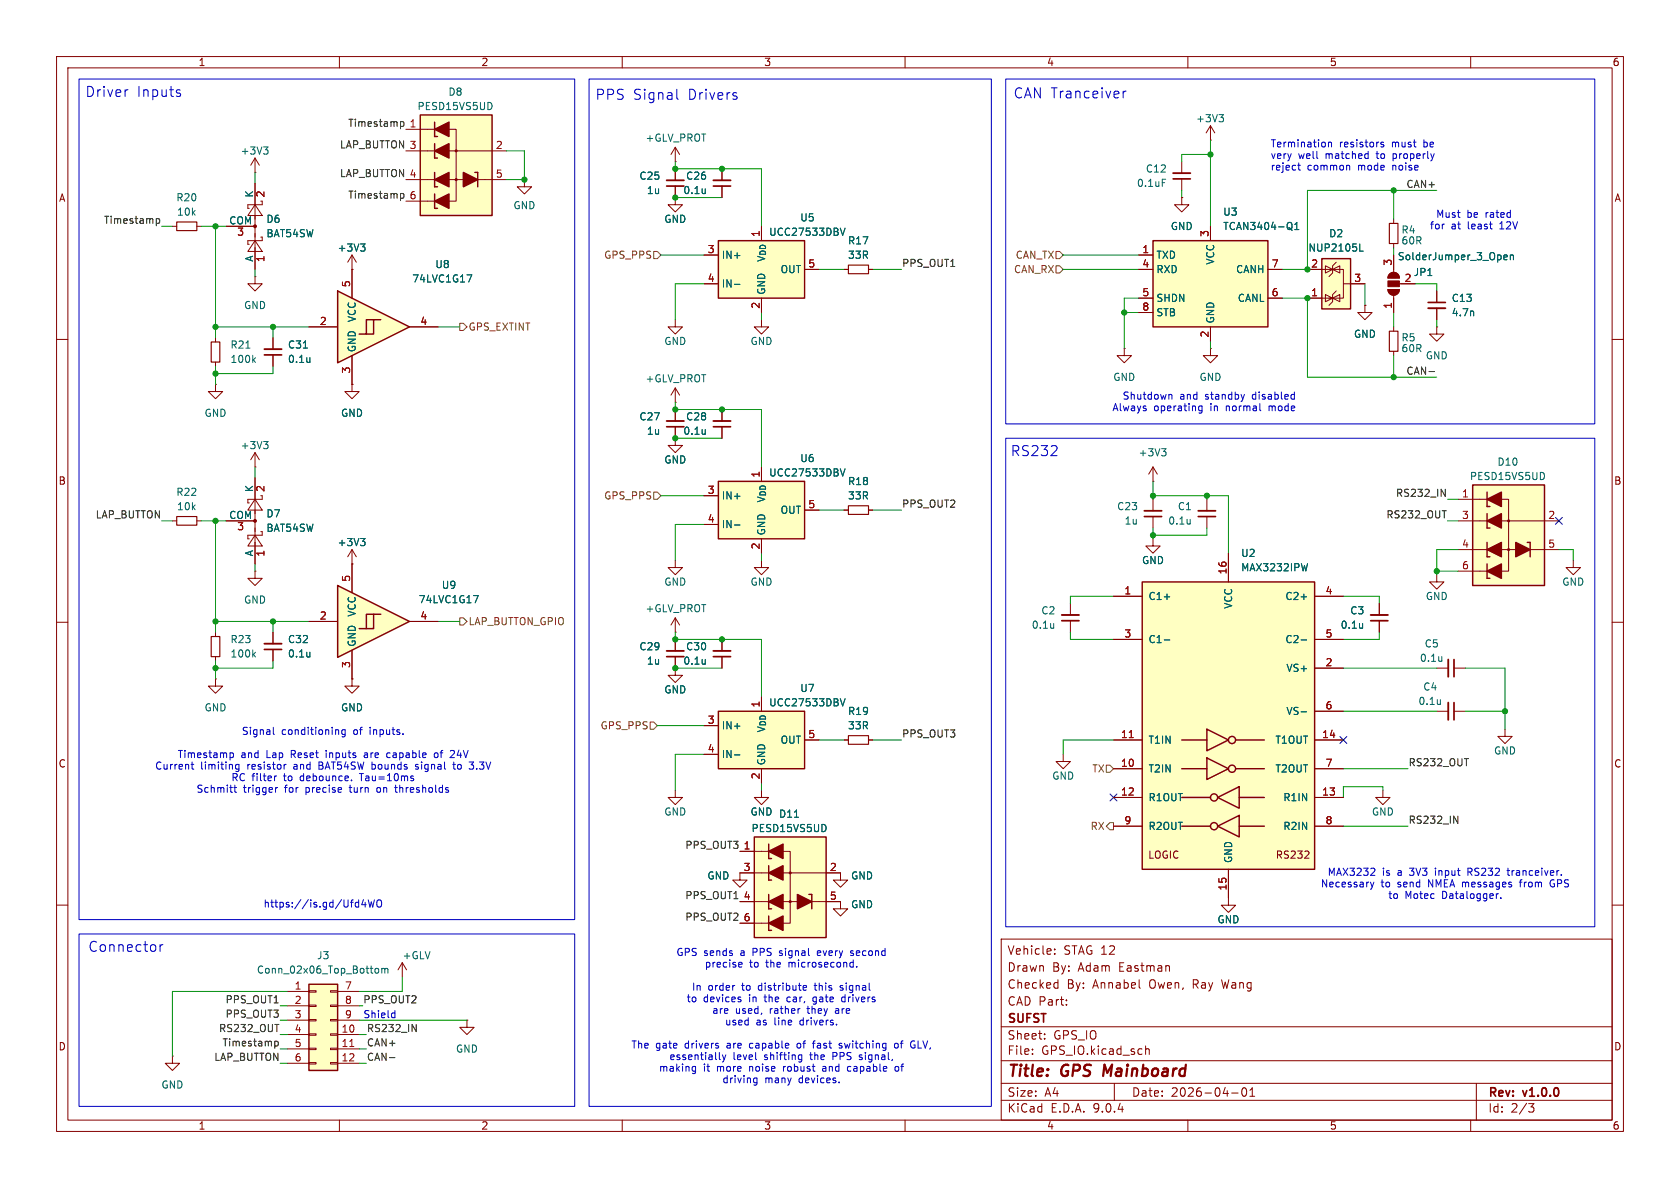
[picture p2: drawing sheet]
<svg xmlns="http://www.w3.org/2000/svg" width="297mm" height="210mm" viewBox="0 0 297 210" stroke-linecap="round" stroke-linejoin="round" font-family="sans-serif">
<g fill="none" stroke="#840000" stroke-width=".18">
<path d="M10 10h277v190h-277zM12 12h273v186h-273zM60 10v2M110 10v2M160 10v2M210 10v2M260 10v2M10 60h2M285 60h2M203.8 85.1h.1M203.8 82.6l-.7 1.2M203.8 82.6l.8 1.2"/>
<path d="M203.8 82.6v2.5M213.4 88.3v2M213.4 91.3v2M10 110h2M189.2 106.7v2M189.2 109.7v2.1M285 110h2M10 160h2M177 166h108v32h-108zM186.5 168.6v.1M186.5 167.8v.1M186.6 173.7l.4 .1"/>
<path d="M187 173.2v1.5M187 174.6l-.4 .1M188.5 177.6v.1M188.5 176.8v.1M201.5 174.6l.1 .1M285 160h2M60 198v2M110 198v2M160 198v2M177 194.5h108M177 191.5h108M177 187.5h108"/>
<path d="M177 181.5h108M182.5 186.3v.1M182.5 185.5v.1M184.7 183.6v.1M184.7 182.8v.1M197 191.5v3M202.5 184.9v1.5M202.5 185.5l.2-.1 .4 .1 .1 .9M210 198v2M217.7 193.2h1.2M219.7 192.4l.2-.1a.81 .81 0 0 1 .6 .6 .81 .81 0 0 1-.3 .8l-.2 .1a.81 .81 0 0 1-.3-1.4zM221 193.8h.8"/>
<path d="M221 192.7l.4-.4v1.5M260 198v2M261 191.5v6.5M270.2 195.1h1l-.5 .6 .4 .1 .1 .5-.3 .3h-.4"/>
</g>
<path d="M195.3 188.2l-.3 2" fill="none" stroke="#840000" stroke-width=".4"/>
<path d="M211.8 91.3h3.1M187.7 109.7h3.1" fill="none" stroke="#840000" stroke-width=".3"/>
<path d="M211.8 90.3h3.1M187.7 108.7h3.1" fill="none" stroke="#840000" stroke-width=".33"/>
<path d="M205.3 79.3h.8l-.4 .5M205.9 79.8l.2 .2v.3l-.2 .3M210.4 91.8v.8M210.4 92.5l-.1 .1M186.3 110.2v.9M186.3 110.9l-.1 .1" fill="none" stroke="#006464" stroke-width=".18"/>
<path d="M133.3 148h12.7v17.7h-12.7z" fill="#ffffc2"/>
<path d="M133.3 148h12.7v17.7h-12.7zM135.9 149.2v2.6h.5M135.9 153v2.6h.5M135.9 158.1v2.6h.5M143 158.1h.5v2.6M135.9 161.9v2.6h.5" fill="none" stroke="#840000" stroke-width=".25"/>
<path d="M203.8 95.3v1.2h1.3l-1.3 1.3-1.2-1.3h1.2M203.8 88.3v2M203.8 91.3v2M130.8 150.5h8.9v12.7h-8.9M130.8 154.3h17.8M130.8 159.4h17.8" fill="none" stroke="#840000" stroke-width=".18"/>
<g fill="#840000" stroke="#840000" stroke-width=".18">
<circle cx="139.7" cy="154.3" r=".18"/>
<circle cx="139.7" cy="159.4" r=".18"/>
</g>
<g fill="#840000" stroke="#840000" stroke-width=".25">
<path d="M135.9 150.5l2.5-1.3v2.6z"/>
<path d="M135.9 154.3l2.5-1.3v2.6z"/>
<path d="M141 158.1l2.5 1.3-2.5 1.3z"/>
<path d="M135.9 159.4l2.5-1.3v2.6z"/>
<path d="M135.9 163.2l2.5-1.3v2.6z"/>
</g>
<path d="M140.4 144.5h.8M145.9 145.9l.1 .4-.1 .5" fill="none" stroke="#006464" stroke-width=".18"/>
<path d="M202.3 91.3h3.1" fill="none" stroke="#840000" stroke-width=".3"/>
<path d="M202.3 90.3h3.1" fill="none" stroke="#840000" stroke-width=".33"/>
<path d="M127 42.5h15.2v10.2h-15.2z" fill="#ffffc2"/>
<path d="M127 42.5h15.2v10.2h-15.2z" fill="none" stroke="#840000" stroke-width=".25"/>
<path d="M119.4 28.6h.1M119.4 26l-.8 1.3M119.4 26l.7 1.3M119.4 26v2.6M124.5 45.1h2.5M124.5 50.2h2.5M134.6 52.7v2.5M142.2 47.6h2.6" fill="none" stroke="#840000" stroke-width=".18"/>
<path d="M129.8 50.3h1M148.6 40.3l.4 1.3 .4-1.3" fill="none" stroke="#006464" stroke-width=".18"/>
<path d="M233.7 45.7h5.1v8.9h-5.1z" fill="#ffffc2"/>
<path d="M233.7 45.7h5.1v8.9h-5.1z" fill="none" stroke="#840000" stroke-width=".25"/>
<g fill="none" stroke="#840000" stroke-width=".18">
<path d="M119.4 34.9v1.3h1.2l-1.2 1.3-1.3-1.3h1.3M208.9 34.9v1.3h1.3l-1.3 1.3-1.3-1.3h1.3M208.9 34.9h.1M208.9 28.6v2M208.9 31.6v2.1M214 24.8h.1M214 22.2l-.8 1.3M214 22.2l.8 1.3M214 22.2v2.6M231.1 52.7h4.5M231.1 47.6h4.5M234.3 47l1.3 .6-1.3 .7z"/>
<path d="M234.9 52.7h.7l-1.3-.6v1.2l1.3-.6M235.6 47.6h1.9v5.1h-1.9M235.6 52.7l1.3-.6v1.2zM235.6 47.6l1.3-.6v1.3zM236.2 51.4l-.6 .7v1.2l-.7 .7M236.2 46.4l-.6 .6v1.3l-.7 .6M237.5 50.2h3.8M241.3 54v1.2h1.3l-1.3 1.3-1.3-1.3h1.3M241.3 54h.1M245.4 51.2h2a1.02 1.02 0 0 1-1 1 1.02 1.02 0 0 1-1-1zM245.7 48.4a1.02 1.02 0 0 1 1.1-.2 1.02 1.02 0 0 1 .6 .9h-2zM246.4 45.1v3"/>
<path d="M246.4 52.2v3M246.4 57.8v.7M247.4 50.2h2.8M254 57.8v1.3h1.3l-1.3 1.2-1.3-1.2h1.3M254 57.8h.1M254 51.4v2.1M254 54.5v2M62.2 67.9v1.3h-1.2l1.2 1.3 1.3-1.3h-1.3M62.2 67.9h.1M246.4 62.1v.8M40 92.1h5.1M45.1 94.6l1.3 1.9h-2.6z"/>
<path d="M45.1 88.3l1.3 1.9h-2.6zM45.1 84.5v15.2M46.1 94h.3v.6h-2.6v.7h.3M46.4 87.6v.7h-2.6v.6h.3M62.2 99.7h.1M62.2 97.2l-.7 1.2M62.2 97.2l.8 1.2M62.2 97.2v2.5M244.5 139.7v1.3h1.2l-1.2 1.2-1.3-1.2h1.3"/>
</g>
<path d="M205.5 31.7h.6M215.5 20.3h.8l-.4 .4M216.1 20.7l.2 .3v.3l-.2 .2M240.4 44.4h.6M260.5 55v.8M265.9 45.5l.6-.1-.1-.3h-.4l-.1 .2v.6h.5M267 45.2l.2-.1h.3l.1 .8M267 45.1v.8M63.7 95.2h.8l-.4 .5M64.3 95.7l.2 .2v.3l-.2 .3" fill="none" stroke="#006464" stroke-width=".18"/>
<g fill="#840000" stroke="#840000" stroke-width=".18">
<path d="M245.4 51.2h2a1.02 1.02 0 0 1-1 1 1.02 1.02 0 0 1-1-1z"/>
<path d="M245.4 49.7h2v1h-2z"/>
<path d="M245.7 48.4a1.02 1.02 0 0 1 1.1-.2 1.02 1.02 0 0 1 .6 .9h-2z"/>
<circle cx="45.1" cy="92.1" r=".25"/>
</g>
<path d="M207.4 31.6h3M252.5 53.5h3" fill="none" stroke="#840000" stroke-width=".3"/>
<path d="M207.4 30.6h3M252.5 54.5h3" fill="none" stroke="#840000" stroke-width=".33"/>
<path d="M245.6 58.5h1.5v3.6h-1.5z" fill="none" stroke="#840000" stroke-width=".2"/>
<path d="M203.8 42.5h20.4v15.3h-20.4z" fill="#ffffc2"/>
<path d="M203.8 42.5h20.4v15.3h-20.4z" fill="none" stroke="#840000" stroke-width=".25"/>
<g fill="none" stroke="#840000" stroke-width=".18">
<path d="M119.4 29.8v2.1M119.4 32.9v2M246.4 38.7v.8M38.1 59.7v.8M45.1 48.9v1.3h-1.3l1.3 1.2 1.3-1.2h-1.3M45.1 48.9h.1M201.3 45.1h2.5M201.3 47.6h2.5M201.3 52.7h2.5M201.3 55.2h2.5M214 40v2.5M214 57.8v2.5"/>
<path d="M224.2 47.6h2.5M224.2 52.7h2.5M246.4 43.1v.7M38.1 67.9v1.3h-1.3l1.3 1.3 1.3-1.3h-1.3M38.1 67.9h.1M38.1 64v.8M45.1 82.6h.1M45.1 80l-.8 1.3M45.1 80l.7 1.3M45.1 80v2.6M45.1 101v1.2h-1.3l1.3 1.3 1.3-1.3h-1.3M45.1 101h.1"/>
<path d="M48.3 111.8v2M48.3 114.8v2M254 118.1h2M257 118.1h2.1M62.2 120v1.3h-1.2l1.2 1.3 1.3-1.3h-1.3M62.2 120h.1M119.4 139.7v1.3h1.2l-1.2 1.2-1.3-1.2h1.3M254 125.7h2M257 125.7h2.1M266.1 128.9v1.3h1.2l-1.2 1.2-1.3-1.2h1.3M130.8 154.3v1.3h1.3l-1.3 1.2-1.3-1.2h1.3M71.1 170.2l.8 1.3"/>
<path d="M71.1 170.2l-.7 1.3M71.1 170.2v2.5M82.5 180.3v1.3h-1.2l1.2 1.3 1.3-1.3h-1.3M82.5 180.3h.1"/>
</g>
<g fill="none" stroke="#006464" stroke-width=".18">
<path d="M228.1 39.3l.1 .1a.81 .81 0 0 1-.1 1.2M228.9 39.7l.4-.4v1.3M228 40.3l.5 .4M228.9 40.6h.7M43.5 61.5h.7M44.8 63.6l.4 .5M45.2 63.2l-.5 .5M46.6 78h.8l-.4 .5M47.1 78.5l.3 .3v.3l-.3 .2M54.8 115.3v.8M54.8 116l-.1 .1M254.9 116.1v.8"/>
<path d="M254.9 116.8l-.1 .1M254.6 123.7v.8M254.6 124.4v.1"/>
</g>
<path d="M245.6 39.5h1.5v3.6h-1.5zM37.3 60.5h1.6v3.5h-1.6z" fill="none" stroke="#840000" stroke-width=".2"/>
<path d="M117.9 32.9h3M46.7 114.8h3.1M257 116.6v3M257 124.2v3.1" fill="none" stroke="#840000" stroke-width=".3"/>
<path d="M117.9 31.9h3M46.7 113.8h3.1M256 116.6v3M256 124.2v3.1" fill="none" stroke="#840000" stroke-width=".33"/>
<path d="M54.6 174h5.1v15.2h-5.1z" fill="#ffffc2"/>
<path d="M54.6 174h5.1v15.2h-5.1z" fill="none" stroke="#840000" stroke-width=".25"/>
<g fill="none" stroke="#840000" stroke-width=".18">
<path d="M198.8 61.6v1.3h1.2l-1.2 1.2-1.3-1.2h1.3M198.8 61.6h.1M214 61.6v1.3h1.3l-1.3 1.2-1.3-1.2h1.3M214 61.6h.1M38.1 120v1.3h-1.3l1.3 1.3 1.3-1.3h-1.3M38.1 120h.1M149.2 130.8h.8M153.5 130.8h.8M50.8 175.3h3.8M50.8 177.8h3.8M54.6 175.1h1.3v.3h-1.3zM54.6 177.7h1.3v.2h-1.3z"/>
<path d="M58.4 175.1h1.3v.3h-1.3zM58.4 177.7h1.3v.2h-1.3zM59.7 175.3h3.8M59.7 177.8h3.8M50.8 180.3h3.8M50.8 182.9h3.8M50.8 185.4h3.8M50.8 188h3.8M54.6 180.2h1.3v.3h-1.3zM54.6 182.8h1.3v.2h-1.3zM54.6 185.3h1.3v.2h-1.3zM54.6 187.8h1.3v.3h-1.3z"/>
<path d="M58.4 180.2h1.3v.3h-1.3zM58.4 182.8h1.3v.2h-1.3zM58.4 185.3h1.3v.2h-1.3zM58.4 187.8h1.3v.3h-1.3zM59.7 180.3h3.8M59.7 182.9h3.8M59.7 185.4h3.8M59.7 188h3.8"/>
</g>
<path d="M61.8 185h.8" fill="none" stroke="#a90000" stroke-width=".18"/>
<path d="M66.4 171.2h.3l.2 .2-.1 .6h-.4M67.5 171.3l.4-.1 .1 .2M67.5 171.2v.8M68 171.4l.2-.2h.3l.1 .8M68 171.4v.6" fill="none" stroke="#006464" stroke-width=".18"/>
<path d="M150 130h3.5v1.6h-3.5z" fill="none" stroke="#840000" stroke-width=".2"/>
<path d="M201.9 102.9h30.5v50.8h-30.5z" fill="#ffffc2"/>
<g fill="none" stroke="#840000" stroke-width=".25">
<path d="M201.9 102.9h30.5v50.8h-30.5zM208.9 130.8h4.5M208.9 135.9h4.5M213.4 128.9l3.8 1.9-3.8 1.9zM213.4 134l3.8 1.9-3.8 1.9zM218.4 130.8h5.1M218.4 135.9h5.1M208.9 141h5.1M208.9 146.1h5.1M215.3 141l3.8-1.9v3.8zM215.3 146.1l3.8-2v3.9zM219.1 141h4.4"/>
<path d="M219.1 146.1h4.4"/>
<circle cx="217.8" cy="135.9" r=".63"/>
<circle cx="217.8" cy="130.8" r=".63"/>
<circle cx="214.6" cy="141" r=".63"/>
<circle cx="214.6" cy="146" r=".63"/>
</g>
<g fill="none" stroke="#840000" stroke-width=".18">
<path d="M217.2 97.8v5.1M196.8 105.4h5.1M196.8 113h5.1M232.4 105.4h5.1M232.4 113h5.1M232.4 118.1h5.1M196.8 130.8h5.1M196.8 135.9h5.1M232.4 130.8h5.1M232.4 135.9h5.1M232.4 125.7h5.1M196.8 141h5.1"/>
<path d="M196.8 146.1h5.1M217.2 153.7v6.3h1.2l-1.2 1.3-1.3-1.3h1.3M230.6 151.7h.8M231.4 150.6v.4M232.4 141h5.1M232.4 146.1h5.1"/>
</g>
<path d="M231.2 99.6l-.3 1.3M205.8 105.5h1M205.8 113.1h1M230 105.5h1M230 113.1h1M230 125.8h1" fill="none" stroke="#006464" stroke-width=".18"/>
<path d="M199.6 130.4h.8" fill="none" stroke="#a90000" stroke-width=".18"/>
<path d="M127 125.7h15.2v10.2h-15.2z" fill="#ffffc2"/>
<path d="M127 125.7h15.2v10.2h-15.2z" fill="none" stroke="#840000" stroke-width=".25"/>
<path d="M278.1 99.1v1.2h1.3l-1.3 1.3-1.2-1.3h1.2M124.5 128.3h2.5M124.5 133.4h2.5M134.6 135.9v2.5M142.2 130.8h2.6M188 133.4v1.2h1.2l-1.2 1.3-1.3-1.3h1.3" fill="none" stroke="#840000" stroke-width=".18"/>
<path d="M129.8 133.4h1M148.6 123.5l.4 1.3 .4-1.3" fill="none" stroke="#006464" stroke-width=".18"/>
<path d="M260.3 85.7h12.7v17.8h-12.7z" fill="#ffffc2"/>
<path d="M260.3 85.7h12.7v17.8h-12.7zM262.9 87v2.5h.5M262.9 90.8v2.5h.5M262.9 95.9v2.5h.5M262.9 99.7v2.5h.5M270 95.9h.5v2.5" fill="none" stroke="#840000" stroke-width=".25"/>
<path d="M257.8 88.3h8.9v12.7h-8.9M257.8 92.1h17.8M257.8 97.2h17.8M243.8 106.7v2M243.8 109.7v2.1" fill="none" stroke="#840000" stroke-width=".18"/>
<g fill="#840000" stroke="#840000" stroke-width=".18">
<circle cx="266.7" cy="92.1" r=".18"/>
<circle cx="266.7" cy="97.2" r=".18"/>
</g>
<g fill="#840000" stroke="#840000" stroke-width=".25">
<path d="M262.9 88.3l2.5-1.3v2.5z"/>
<path d="M262.9 92.1l2.5-1.3v2.5z"/>
<path d="M268 95.9l2.5 1.3-2.5 1.2z"/>
<path d="M262.9 97.2l2.5-1.3v2.5z"/>
<path d="M262.9 101l2.5-1.3v2.5z"/>
</g>
<path d="M272.9 83.7l.1 .4-.1 .5M240.9 110.2v.9M240.9 110.9l-.1 .1" fill="none" stroke="#006464" stroke-width=".18"/>
<path d="M242.3 109.7h3.1" fill="none" stroke="#840000" stroke-width=".3"/>
<path d="M242.3 108.7h3.1" fill="none" stroke="#840000" stroke-width=".33"/>
<g fill="#ffffc2">
<path d="M59.7 103.5l12.7 6.4-12.7 6.3z"/>
<path d="M64.8 108.6v2.5h-1.3l2.5-2.5z"/>
<path d="M66 108.6h1.3l-2.5 2.5h1.2z"/>
</g>
<path d="M59.7 103.5l12.7 6.4-12.7 6.3zM66 108.6h-1.2v2.5h-1.3M67.3 108.6h-1.3v2.5h-1.2" fill="none" stroke="#840000" stroke-width=".25"/>
<g fill="none" stroke="#840000" stroke-width=".18">
<path d="M92.7 31.8v1.2h-1.3l1.3 1.3 1.3-1.3h-1.3M92.7 31.8h.1M30.5 92.1h.7M34.8 92.1h.8M62.2 99.7v5.1M38.1 111.8v.7M38.1 116.1v.7M54.6 109.9h5.1M62.2 114.9v5.1M72.4 109.9h5.1M119.4 116.1v3.3h1.2l-1.2 1.3-1.3-1.3h1.3M119.4 113v2.1"/>
<path d="M254 101.6v1.3h1.3l-1.3 1.2-1.3-1.2h1.3M134.6 139.7v1.3h1.3l-1.3 1.2-1.3-1.2h1.3M148.6 154.3v1.3h-1.3l1.3 1.2 1.3-1.2h-1.3M148.6 159.4v1.3h-1.3l1.3 1.2 1.3-1.2h-1.3M30.5 186.7v1.3h-1.3l1.3 1.2 1.2-1.2h-1.2M30.5 186.7h.1"/>
</g>
<path d="M44.8 115.7l.4 .4M45.2 115.3l-.5 .5M83.7 105.3h.8l-.5 1.3" fill="none" stroke="#006464" stroke-width=".18"/>
<path d="M31.2 91.3h3.6v1.5h-3.6zM37.3 112.5h1.6v3.6h-1.6z" fill="none" stroke="#840000" stroke-width=".2"/>
<path d="M117.9 116.1h3" fill="none" stroke="#840000" stroke-width=".3"/>
<path d="M117.9 115.1h3" fill="none" stroke="#840000" stroke-width=".33"/>
<g fill="#ffffc2">
<path d="M59.7 51.4l12.7 6.4-12.7 6.3z"/>
<path d="M64.8 56.5h1.2l-2.5 2.6h1.3z"/>
<path d="M66 56.5v2.6h-1.2l2.5-2.6z"/>
</g>
<path d="M59.7 51.4l12.7 6.4-12.7 6.3zM66 56.5h-1.2v2.6h-1.3M67.3 56.5h-1.3v2.6h-1.2" fill="none" stroke="#840000" stroke-width=".25"/>
<path d="M54.6 57.8h5.1M62.2 47.6v5.1M72.4 57.8h5.1M119.4 56.5v1.3h1.2l-1.2 1.3-1.3-1.3h1.3M134.6 56.5v1.3h1.3l-1.3 1.3-1.3-1.3h1.3M62.2 62.9v5M119.4 71.1h.1M119.4 68.6l-.8 1.3M119.4 68.6l.7 1.3M119.4 68.6v2.5" fill="none" stroke="#840000" stroke-width=".18"/>
<path d="M82.6 48.6h.8l-.5 1.3" fill="none" stroke="#006464" stroke-width=".18"/>
<path d="M127 85.1h15.2v10.2h-15.2z" fill="#ffffc2"/>
<path d="M127 85.1h15.2v10.2h-15.2z" fill="none" stroke="#840000" stroke-width=".25"/>
<g fill="none" stroke="#840000" stroke-width=".18">
<path d="M45.1 30.5h.1M45.1 36.2l1.3 1.9h-2.6zM45.1 27.9l-.8 1.3M45.1 27.9l.7 1.3M45.1 27.9v2.6M45.1 32.4v15.2M46.4 35.6v.6h-2.6v.6h.3M30.5 40h.7M34.8 40h.8M40 40h5.1M45.1 42.5l1.3 2h-2.6zM46.1 41.9h.3v.6h-2.6v.7h.3"/>
<path d="M119.4 75.4v3.3h1.2l-1.2 1.3-1.3-1.3h1.3M119.4 72.4v2M127.6 72.4v2M127.6 75.4v2.1M119.4 99.1v1.2h1.2l-1.2 1.3-1.3-1.3h1.3M124.5 87.6h2.5M124.5 92.7h2.5M134.6 99.1v1.2h1.3l-1.3 1.3-1.3-1.3h1.3M134.6 95.3v2.5M142.2 90.2h2.6M149.2 90.2h.8M153.5 90.2h.8"/>
<path d="M119.4 111.8h.1M119.4 109.2l-.8 1.3M119.4 109.2l.7 1.3M119.4 109.2v2.6M127.6 113v2.1M127.6 116.1v2"/>
</g>
<path d="M46.6 26h.8l-.4 .5M47.1 26.5l.3 .2v.3l-.3 .2M124.7 75.9v.9M124.7 76.7h-.1M129.8 92.8h1M148.6 82.9l.4 1.2 .4-1.2M124.7 116.6v.8M124.7 117.3l-.1 .1" fill="none" stroke="#006464" stroke-width=".18"/>
<path d="M31.2 39.2h3.6v1.6h-3.6zM150 89.4h3.5v1.5h-3.5z" fill="none" stroke="#840000" stroke-width=".2"/>
<path d="M117.9 75.4h3M126.1 75.4h3.1M126.1 116.1h3.1" fill="none" stroke="#840000" stroke-width=".3"/>
<path d="M117.9 74.4h3M126.1 74.4h3.1M126.1 115.1h3.1" fill="none" stroke="#840000" stroke-width=".33"/>
<circle cx="45.1" cy="40" r=".25" fill="#840000" stroke="#840000" stroke-width=".18"/>
<path d="M74.3 20.3h12.7v17.8h-12.7z" fill="#ffffc2"/>
<path d="M74.3 20.3h12.7v17.8h-12.7zM76.8 21.6v2.5h.5M76.8 25.4v2.5h.5M76.8 30.5v2.5h.5M76.8 34.3v2.5h.5M83.9 30.5h.6v2.5" fill="none" stroke="#840000" stroke-width=".25"/>
<g fill="none" stroke="#840000" stroke-width=".18">
<path d="M45.1 32.4v3.8M71.8 22.9h8.8v12.7h-8.8M71.8 26.7h17.7M71.8 31.8h17.7M119.4 29.8v2.1M119.4 32.9v2M127.6 29.8v2.1M127.6 32.9v2M208.9 34.9h.1M40 40h5.1M45.1 43.8v3.8M48.3 59.7v2"/>
<path d="M54.6 57.8h5.1M62.2 47.6h.1M62.2 45.1l-.7 1.3M62.2 45.1l.8 1.3M62.2 45.1v7.6M72.4 57.8h5.1M124.5 50.2h2.5M124.5 45.1h2.5M134.6 52.7v2.5M142.2 47.6h2.6M149.2 47.6h.8M153.5 47.6h.8"/>
<path d="M201.3 47.6h2.5M201.3 52.7h2.5M201.3 45.1h2.5M201.3 55.2h2.5M214 40v2.5M214 57.8v2.5M224.2 47.6h2.5M224.2 52.7h2.5M231.1 47.6h2.6M231.1 52.7h2.6M238.8 50.2h2.5M241.3 54h.1"/>
<path d="M246.4 45.1v2.5M246.4 52.7v2.5M247.6 50.2h2.6M254 51.4v2.1M254 54.5v2M48.3 62.7v2.1M62.2 67.9h.1M62.2 62.9v5M119.4 72.4v2M119.4 75.4v2.1M127.6 72.4v2M127.6 75.4v2.1"/>
<path d="M40 92.1h5.1M45.1 84.5v3.8M45.1 95.9v3.8M62.2 99.7h.1M62.2 99.7v5.1M124.5 87.6h2.5M124.5 92.7h2.5M134.6 95.3v2.5M142.2 90.2h2.6M149.2 90.2h.8M153.5 90.2h.8M217.2 97.8v5.1"/>
<path d="M48.3 111.8v2M48.3 114.8v2M54.6 109.9h5.1M62.2 114.9v5.1M72.4 109.9h5.1M119.4 113v2.1M119.4 116.1v2M127.6 113v2.1M127.6 116.1v2M196.8 105.4h5.1M196.8 113h5.1M232.4 105.4h5.1"/>
<path d="M232.4 113h5.1M232.4 118.1h5.1M243.8 106.7v2M243.8 109.7v2.1M62.2 120h.1M124.5 128.3h2.5M124.5 133.4h2.5M134.6 135.9v2.5M142.2 130.8h2.6M149.2 130.8h.8M153.5 130.8h.8M196.8 130.8h5.1"/>
<path d="M196.8 135.9h5.1M232.4 130.8h5.1M232.4 135.9h5.1M232.4 125.7h5.1M130.8 150.5h2.5M130.8 154.3h2.5M130.8 159.4h2.5M146 154.3h2.6M146 159.4h2.6M196.8 141h5.1M196.8 146.1h5.1M217.2 153.7v5.1"/>
<path d="M232.4 141h5.1M232.4 146.1h5.1M130.8 163.2h2.5"/>
</g>
<g fill="#840000" stroke="#840000" stroke-width=".18">
<circle cx="80.6" cy="26.7" r=".18"/>
<circle cx="80.6" cy="31.7" r=".18"/>
</g>
<g fill="#840000" stroke="#840000" stroke-width=".25">
<path d="M76.8 22.9l2.6-1.3v2.5z"/>
<path d="M76.8 26.7l2.6-1.3v2.5z"/>
<path d="M81.9 30.5l2.6 1.3-2.6 1.2z"/>
<path d="M76.8 31.8l2.6-1.3v2.5z"/>
<path d="M76.8 35.6l2.6-1.3v2.5z"/>
</g>
<g fill="none" stroke="#006464" stroke-width=".18">
<path d="M86.9 18.3l.1 .3-.1 .6M124.7 33.4v.8M124.7 34.1l-.1 .1M228.1 39.3l.1 .1a.81 .81 0 0 1-.1 1.2M228.9 39.7l.4-.4v1.3M63.7 43.1h.8l-.4 .5M64.3 43.6l.2 .3v.3l-.2 .2M82.6 48.6h.8l-.5 1.3M129.8 50.3h1M148.6 40.3l.4 1.3 .4-1.3M228 40.3l.5 .4M228.9 40.6h.7"/>
<path d="M240.4 44.4h.6M260.5 55v.8M265.9 45.5l.6-.1-.1-.3h-.4l-.1 .2v.6h.5M267 45.2l.2-.1h.3l.1 .8M267 45.1v.8M53.6 61.5h.8M54.8 63.2v.9M54.8 64h-.1M124.7 75.9v.9M124.7 76.7h-.1M63.7 95.2h.8l-.4 .5M64.3 95.7l.2 .2v.3l-.2 .3"/>
<path d="M129.8 92.8h1M148.6 82.9l.4 1.2 .4-1.2M231.2 99.6l-.3 1.3M54.8 115.3v.8M54.8 116l-.1 .1M83.7 105.3h.8l-.5 1.3M124.7 116.6v.8M124.7 117.3l-.1 .1M205.8 105.5h1M205.8 113.1h1M230 105.5h1M230 113.1h1"/>
<path d="M240.9 110.2v.9M240.9 110.9l-.1 .1M129.8 133.4h1M148.6 123.5l.4 1.3 .4-1.3M230 125.8h1M140.4 144.5h.8M145.9 145.9l.1 .4-.1 .5"/>
</g>
<path d="M126.1 32.9h3.1M46.7 62.7h3.1" fill="none" stroke="#840000" stroke-width=".3"/>
<path d="M126.1 31.9h3.1M46.7 61.7h3.1" fill="none" stroke="#840000" stroke-width=".33"/>
<path d="M150 46.9h3.5v1.5h-3.5z" fill="none" stroke="#840000" stroke-width=".2"/>
<path d="M81.3 57.2h.6l.6 .6-.6 .6h-.6zM115.6 44.5h.6l.6 .6-.6 .6h-.6zM186.7 44.5h.6l.7 .6-.7 .6h-.6zM186.7 47h.6l.7 .6-.7 .7h-.6zM115.6 87h.6l.6 .6-.6 .7h-.6zM81.3 109.2h.6l.6 .7-.6 .6h-.6zM114.9 127.6h.7l.6 .7-.6 .6h-.7zM195.6 135.3h.6l.6 .6-.6 .6h-.6zM196.2 145.4h.6v1.3h-.6l-.6-.6z" fill="none" stroke="#725600" stroke-width=".18"/>
<g fill="none" stroke="#0f0f0f" stroke-width=".18">
<path d="M27.6 38.6v1.3M27.6 38.7l.4-.1 .2 .3-.1 .5h-.5M70.8 21.5v1.3M70.8 34.2v1.3M70.8 21.6l.4-.1 .2 .2-.1 .6h-.5M70.8 34.3l.4-.1 .2 .2-.1 .6h-.5M252.6 65.7h1M254.8 86.5l.7 1.3v-1.3M257 144.3l.7 1.2v-1.2M48.6 184.1v1.2M48.6 184.1h.3l.3 .2-.1 .5h-.5M68.9 187h.9"/>
<path d="M72.9 181.1l.7 1.3v-1.3"/>
</g>
<g fill="none" stroke="#009600" stroke-width=".18">
<path d="M45.1 30.5v1.9M89.5 26.7h3.2v5.1h-3.2M119.4 28.6v1.2h15.2v10.2M119.4 34.9h8.2M208.9 33.7v1.2M214 24.8v15.2M214 27.3h-5.1v1.3M246.4 33.7v5M254 33.7h-22.9v13.9h-4.4M28.6 40h1.9M35.6 40h4.4M38.1 40v19.7"/>
<path d="M38.1 57.8h16.5M45.1 47.6v1.3M48.3 57.8v1.9M77.5 57.8h3.8M116.8 45.1h7.7M124.5 50.2h-5.1v6.3M134.6 55.2v1.3M144.8 47.6h4.4M154.3 47.6h5.1M188 47.6h13.3M188 45.1h13.3M198.8 55.2h2.5"/>
<path d="M201.3 52.7h-2.5v8.9M226.7 52.7h4.4v14h22.9M241.3 50.2v3.8M246.4 43.8v1.3M246.4 55.2v2.6M250.2 50.2h3.8v1.2M254 56.5v1.3M38.1 64.8v3.1M48.3 64.8v1.2h-10.2M119.4 71.1v1.3h15.2v10.2M119.4 77.5h8.2M214 60.3v1.3"/>
<path d="M246.4 62.9v3.8M28.6 92.1h1.9M35.6 92.1h4.4M38.1 92.1v19.7M45.1 82.6v1.9M45.1 99.7v1.3M116.8 87.6h7.7M124.5 92.7h-5.1v6.4M134.6 97.8v1.3M144.8 90.2h4.4M154.3 90.2h5.1M203.8 87.6h13.4v10.2"/>
<path d="M203.8 85.1v3.2M203.8 93.3v2M213.4 87.6v.7M213.4 93.3v1.3h-9.6M255.9 92.1h1.9M255.9 88.3h1.9M257.8 97.2h-3.8v4.4M275.6 97.2h2.5v1.9M38.1 116.8v3.2M38.1 109.9h16.5M48.3 116.8v1.3h-10.2M48.3 109.9v1.9"/>
<path d="M77.5 109.9h3.8M119.4 118.1h8.2M119.4 111.8v1.2h15.2v10.2M189.2 111.8v1.2h7.6M196.8 105.4h-7.6v1.3M237.5 118.1h16.5M237.5 105.4h6.3v1.3M243.8 111.8v1.2h-6.3M254 101h3.8M259.1 118.1h7v10.8M116.2 128.3h8.3M124.5 133.4h-5.1v6.3"/>
<path d="M134.6 138.4v1.3M144.8 130.8h4.4M154.3 130.8h5.1M196.8 130.8h-8.8v2.6M237.5 135.9h11.4M237.5 125.7h16.5M244.5 139.7v-.6h-7v1.9M259.1 125.7h7M237.5 146.1h11.4M49.5 177.8h1.3M50.8 175.3h-20.3v11.4M63.5 177.8h.6"/>
<path d="M71.1 172.7v2.6h-7.6M49.5 185.4h1.3M49.5 188h1.3M49.5 182.9h1.3M49.5 180.3h1.3M63.5 185.4h1.3M63.5 188h1.3M63.5 182.9h1.3M63.5 180.3h19"/>
</g>
<path d="M275 91.5l1.2 1.2M276.2 91.5l-1.2 1.2M236.9 130.2l1.2 1.2M238.1 130.2l-1.2 1.2M196.2 140.4l1.3 1.2M197.5 140.4l-1.3 1.2" fill="none" stroke="#000084" stroke-width=".18"/>
<g fill="none" stroke="#0000c2" stroke-width=".18">
<path d="M14 14h87.6v148.6h-87.6zM22.6 15.9h-.3M31.4 15.9h.5M31.4 16.5h.5v.3l-.2 .3h-.4M104.1 14h71.2v181.6h-71.2zM119.6 15.8v1.5l.3 .3M130.1 17l.2 .2-.2 .4M130.1 16.4l.1 .1M177.8 14h104.1v60.9h-104.1zM198.6 16.1v1.2M199.1 16.1l-.4 .1-.1 .3M229.4 29.2h.5"/>
<path d="M229.6 28.8v1.1l.3 .2M234.9 25.1v.9M234.9 25.3l.1-.2 .3 .1 .1 .8M238.2 29.2l.4 .2v.7M241.5 27.2h.4M241.9 26.8v1.2M241.9 28h-.4M244.6 25.2l-.3-.1-.2 .2 .1 .2 .4 .1v.3h-.5M177.8 77.5h104.1v86.3h-104.1zM206.7 69.8h.4l.1 .8M212.5 71.8v1l-.2 .2h-.3M212.5 71.8h-.4l-.2 .2 .1 .6h.5"/>
<path d="M220 69.7l-.3 .9M228.7 69.7l.1 .1M228.8 69.3v1.3M228.8 70.5l-.1 .1M34 134.7v1.1l.3 .2M40.7 133.1v1.3M40.7 133.1h.3l.3 .2-.1 .6h-.5M41.3 139.2h.5M41.5 138.8v1.1l.3 .2M41.7 136.3l.1 .1M42.2 135.2l-.3-.1-.3 .3 .2 .5h.4M42.2 135.1v1.1l-.2 .2"/>
<path d="M48.3 128.6v1.1l.2 .1M48.5 137.2v.8M48.7 139.2v.9M48.9 137.2l-.4 .2M49.1 139.2l-.4 .3M50.3 135.2l-.1 .2M59.7 129l.2 .2v.6M61 129v1l-.2 .3-.3-.1M61 129.1l-.3-.1-.3 .2 .1 .6h.5M62.1 137.9v.1M64.6 133.1h-.2M64.6 133.4l-.2 .2 .2 .3"/>
<path d="M65.8 134.7v1.3M65.8 135.9l.1 .1M65.9 135.1l-.1 .1M66.7 139.3l-.1 .2 .1 .5M68.9 133.1h-.4l-.1 .2v.5l.5 .1M69.8 139.2h.4M69.9 138.8v1.1l.3 .2M73 137.2h.1M73 137.6l.1 .2-.1 .2M73.4 135.9l.4 .1M73.5 135.2v.3h.3M77.3 133.1h-.3l-.2 .2v.5l.2 .1h.3"/>
<path d="M79.8 132.7h.3l.2 .2M80 135.1h.5M80.2 134.7v1.1l.3 .2M80.3 133l-.7 .9h.7M83.7 135.7l-.2 .3h-.4M83.7 134.7l-.4 .5h.3l.1 .2M63.3 159.5l.1 .1M63.4 159.1v1.2M64.3 159l-.3 .9h.7M64.6 159.5v.8M65.1 159.1l.3 1.2 .2-.9 .3 .9 .3-1.2M66.8 159.1h.1a.43 .43 0 0 1 .6 .4v.4a.42 .42 0 0 1-.5 .5 .42 .42 0 0 1-.4-.5v-.4z"/>
<path d="M242.3 155.9l.3 .9M242.6 156.8l-.3 .4M242.8 153.5l.3 .2-.1 .3-.7 .7h.8M242.9 155.9l-.3 .9M259.5 154.1h.5M260 153.5h-.5v1.2M264.7 158l-.1 .1M265.3 158.7v.1M266.4 153.9h.5M266.6 153.5v1.1l.3 .1M268.6 155.9h.5M268.8 155.6v1.2"/>
<path d="M274.3 155.6a.72 .72 0 0 0 .2 1.2M14 165.1h87.6v30.5h-87.6zM28.3 167v1.2M28.8 167l-.3 .1-.2 .2M63.4 160.3h-.1M69.5 179.1h.3M69.8 178.6v1.3M69.8 179.8l-.3 .1M130.6 170.9h.5M130.6 170.2l.4-.1 .2 .3-.6 .1M130.8 176.7l.2 .2-.2 .2M130.8 176.2l.1 .1"/>
<path d="M141.3 178.3h.1M142 175h.5M142 174.3l.4-.1 .2 .3-.6 .1M143.8 177.5h.1M144 176.2l-.3 .3v.4l.3 .2M144.7 168.1l-.2 .2v.4l.2 .2M145.1 168.4l-.6 .1M148.5 175l.1 .1M148.7 174.2l-.2 .2 .2 .2M148.9 176.3l-.1 .6 .1 .1 .4 .1M150.4 168.9h.3M150.5 170.1l.3 .1"/>
<path d="M150.7 168.1l-.3 .2v.1l.3 .1M150.8 170.9l-.3 .1M150.8 169.7v1.3M151.5 170.8v.2M123 188.5v1l-.2 .2-.3 .1M123 189.3l-.4 .1M127 184.9v.3M127.2 186v1.1l.2 .2M127.7 186.5l.3 .8M128 187.3l-.3 .4M128.3 186.5l-.3 .8M133.3 191.3h.5"/>
<path d="M133.3 190.6h.5M133.6 187.3h.2M133.8 190.6v1l-.2 .2h-.3M141 184.5l-.1 .2 .1 .5M141.3 187.3h.4M141.3 186.5h.4M141.7 186.5v1l-.1 .2h-.3M143.6 184.4h.5M144.1 184l-.3 .2v1.1M145.6 188.5l-.1 .1M145.6 188.9l-.2 .2 .2 .3M147.9 181.1v.1"/>
<path d="M148.3 191.3v.1M148.8 184.5l-.3-.1-.2 .3 .6 .3M148.9 185.1l-.2 .2-.4-.1M150.3 188.5l-.4 .1-.1 .2 .1 .4 .4 .2M151.9 187.3h.1M152 186.5l-.1 .2 .2 .2M158.3 184.5l.3-.1 .2 .3v.3l-.2 .3-.3-.1-.2-.2zM158.8 188.6l-.3-.1-.3 .3 .1 .4 .2 .2 .3-.1M161.4 184l.3 .1M161.5 184.7h.3v.5l-.4 .1"/>
</g>
<path d="M199.6 130.4h.8" fill="none" stroke="#a90000" stroke-width=".18"/>
<g fill="#009600" stroke="#009600" stroke-width=".18">
<circle cx="246.4" cy="33.7" r=".46"/>
<circle cx="231.1" cy="52.7" r=".46"/>
<circle cx="231.1" cy="47.6" r=".46"/>
<circle cx="246.4" cy="66.7" r=".46"/>
<circle cx="203.8" cy="87.6" r=".46"/>
<circle cx="203.8" cy="94.6" r=".46"/>
<circle cx="213.4" cy="87.6" r=".46"/>
<circle cx="254" cy="101" r=".46"/>
<circle cx="198.8" cy="55.2" r=".46"/>
<circle cx="214" cy="27.3" r=".46"/>
<circle cx="266.1" cy="125.7" r=".46"/>
<circle cx="38.1" cy="118.1" r=".46"/>
<circle cx="38.1" cy="109.9" r=".46"/>
<circle cx="48.3" cy="109.9" r=".46"/>
<circle cx="119.4" cy="72.4" r=".46"/>
<circle cx="119.4" cy="77.5" r=".46"/>
<circle cx="127.6" cy="72.4" r=".46"/>
<circle cx="38.1" cy="40" r=".46"/>
<circle cx="92.7" cy="31.8" r=".46"/>
<circle cx="119.4" cy="29.8" r=".46"/>
<circle cx="127.6" cy="29.8" r=".46"/>
<circle cx="119.4" cy="34.9" r=".46"/>
<circle cx="38.1" cy="66" r=".46"/>
<circle cx="38.1" cy="92.1" r=".46"/>
<circle cx="38.1" cy="57.8" r=".46"/>
<circle cx="48.3" cy="57.8" r=".46"/>
<circle cx="119.4" cy="113" r=".46"/>
<circle cx="119.4" cy="118.1" r=".46"/>
<circle cx="127.6" cy="113" r=".46"/>
</g>
<g font-size="2.8" fill="#840000">
<text x="178" y="190.9">Title:</text>
<text x="187.7" y="190.9">GPS</text>
<text x="195.9" y="190.9">Mainboard</text>
</g>
<g font-size="2.5" fill="#0000c2">
<text x="15" y="17.3">Driver</text>
<text x="24.1" y="17.3">Inputs</text>
<text x="105.2" y="17.8">PPS</text>
<text x="111.9" y="17.8">Signal</text>
<text x="121.6" y="17.8">Drivers</text>
<text x="179.1" y="17.5">CAN Tranceiver</text>
<text x="178.6" y="80.8">RS232</text>
<text x="15.5" y="168.4">Connector</text>
</g>
<g font-size="2.1" fill="#840000">
<text x="178" y="172">Drawn</text>
<text x="178" y="169">Vehicle:</text>
<text x="186" y="172">By:</text>
<text x="188" y="169">STAG 12</text>
<text x="190.7" y="172">Adam</text>
<text x="198" y="172">Eastman</text>
<text x="178" y="178">CAD Part:</text>
<text x="178" y="175">Checked</text>
<text x="188.6" y="175">By:</text>
<text x="193.2" y="175">Annabel</text>
<text x="203.3" y="175">Owen,</text>
<text x="211.1" y="175">Ray</text>
<text x="216.4" y="175">Wang</text>
<text x="178" y="184">Sheet:</text>
<text x="178" y="181.2">SUFST</text>
<text x="186.2" y="184">GPS_IO</text>
<text x="178" y="186.7">File:</text>
<text x="184.1" y="186.7">GPS_IO.kicad_sch</text>
<text x="178" y="196.9">KiCad</text>
<text x="178" y="194.1">Size:</text>
<text x="184.7" y="194.1">A4</text>
<text x="185.7" y="196.9">E.D.A.</text>
<text x="193.3" y="196.9">9.0.4</text>
<text x="200" y="194.1">Date:</text>
<text x="207" y="194.1">2026-04-01</text>
<text x="263" y="194.3">Rev:</text>
<text x="263" y="196.9">Id:</text>
<text x="267.1" y="196.9">2/3</text>
<text x="269.4" y="194.3">v1.0.0</text>
</g>
<g font-size="1.8" fill="#840000">
<text x="35" y="11.9">1</text>
<text x="85" y="11.9">2</text>
<text x="135" y="11.9">3</text>
<text x="185" y="11.9">4</text>
<text x="235" y="11.9">5</text>
<text x="285" y="11.9">6</text>
<text x="10.3" y="35.9">A</text>
<text x="285.3" y="35.9">A</text>
<text x="10.3" y="85.9">B</text>
<text x="285.3" y="85.9">B</text>
<text x="10.3" y="135.9">C</text>
<text x="285.3" y="135.9">C</text>
<text x="202.9" y="152">LOGIC</text>
<text x="225.4" y="152">RS232</text>
<text x="10.3" y="185.9">D</text>
<text x="285.3" y="185.9">D</text>
<text x="35" y="199.9">1</text>
<text x="85" y="199.9">2</text>
<text x="135" y="199.9">3</text>
<text x="185" y="199.9">4</text>
<text x="235" y="199.9">5</text>
<text x="285" y="199.9">6</text>
</g>
<g font-size="1.8" fill="#006464">
<text x="79.2" y="17.1">D8</text>
<text x="73.7" y="19.7">PESD15VS5UD</text>
<text x="211.4" y="21.8">+3V3</text>
<text x="42.4" y="27.5">+3V3</text>
<text x="114" y="25.2">+GLV_PROT</text>
<text x="31.1" y="35.8">R20</text>
<text x="44.8" y="35" transform="rotate(-90 44.8 35)">K</text>
<text x="112.9" y="32">C25</text>
<text x="114.3" y="34.5">1u</text>
<text x="120.7" y="34.5">0.1u</text>
<text x="121.2" y="32">C26</text>
<text x="200.9" y="33.2">0.1uF</text>
<text x="202.5" y="30.7">C12</text>
<text x="31.2" y="38.3">10k</text>
<text x="40.4" y="39.8">COM</text>
<text x="47" y="39.6">D6</text>
<text x="90.7" y="37.2">GND</text>
<text x="117.3" y="39.6">GND</text>
<text x="135.9" y="41.9">UCC27533DBV</text>
<text x="141.4" y="39.3">U5</text>
<text x="206.9" y="40.9">GND</text>
<text x="216.1" y="40.9">TCAN3404-Q1</text>
<text x="216.1" y="38.3">U3</text>
<text x="247.7" y="41.5">R4</text>
<text x="44.8" y="46.4" transform="rotate(-90 44.8 46.4)">A</text>
<text x="47" y="42.1">BAT54SW</text>
<text x="59.6" y="44.7">+3V3</text>
<text x="76.9" y="47.6">U8</text>
<text x="127.5" y="45.9">IN+</text>
<text x="135.5" y="46.4" transform="rotate(-90 135.5 46.4)">V_{DD}</text>
<text x="149.8" y="43.4">R17</text>
<text x="149.8" y="45.9">33R</text>
<text x="204.3" y="45.9">TXD</text>
<text x="214.9" y="46.9" transform="rotate(-90 214.9 46.9)">VCC</text>
<text x="231.2" y="44.7">NUP2105L</text>
<text x="234.9" y="42.1">D2</text>
<text x="247" y="46.2">SolderJumper_3_Open</text>
<text x="247.7" y="43.4">60R</text>
<text x="72.8" y="50.1">74LVC1G17</text>
<text x="127.5" y="51">IN-</text>
<text x="135.5" y="52.2" transform="rotate(-90 135.5 52.2)">GND</text>
<text x="137.9" y="48.5">OUT</text>
<text x="204.3" y="48.5">RXD</text>
<text x="204.3" y="53.6">SHDN</text>
<text x="218.4" y="48.5">CANH</text>
<text x="218.7" y="53.6">CANL</text>
<text x="249.8" y="49">JP1</text>
<text x="256.5" y="53.6">C13</text>
<text x="43" y="54.8">GND</text>
<text x="63.1" y="57" transform="rotate(-90 63.1 57)">VCC</text>
<text x="204.3" y="56.1">STB</text>
<text x="214.9" y="57.3" transform="rotate(-90 214.9 57.3)">GND</text>
<text x="239.3" y="59.9">GND</text>
<text x="256.5" y="56.1">4.7n</text>
<text x="40.6" y="61.8">R21</text>
<text x="40.6" y="64.4">100k</text>
<text x="50.8" y="61.8">C31</text>
<text x="50.8" y="64.4">0.1u</text>
<text x="63.1" y="62.4" transform="rotate(-90 63.1 62.4)">GND</text>
<text x="117.3" y="61.2">GND</text>
<text x="132.6" y="61.2">GND</text>
<text x="247.7" y="60.6">R5</text>
<text x="247.7" y="62.5">60R</text>
<text x="252" y="63.7">GND</text>
<text x="114" y="67.8">+GLV_PROT</text>
<text x="196.7" y="67.5">GND</text>
<text x="212" y="67.5">GND</text>
<text x="36.1" y="73.9">GND</text>
<text x="60.2" y="73.9">GND</text>
<text x="112.9" y="74.5">C27</text>
<text x="114.3" y="77.1">1u</text>
<text x="120.7" y="77.1">0.1u</text>
<text x="121.2" y="74.5">C28</text>
<text x="42.4" y="79.6">+3V3</text>
<text x="117.3" y="82.1">GND</text>
<text x="141.4" y="81.9">U6</text>
<text x="201.2" y="80.9">+3V3</text>
<text x="264.6" y="82.5">D10</text>
<text x="31.1" y="87.9">R22</text>
<text x="44.8" y="87.1" transform="rotate(-90 44.8 87.1)">K</text>
<text x="127.5" y="88.5">IN+</text>
<text x="135.5" y="89" transform="rotate(-90 135.5 89)">V_{DD}</text>
<text x="135.9" y="84.4">UCC27533DBV</text>
<text x="149.8" y="86">R18</text>
<text x="149.8" y="88.5">33R</text>
<text x="259.8" y="85.1">PESD15VS5UD</text>
<text x="31.2" y="90.4">10k</text>
<text x="40.4" y="91.8">COM</text>
<text x="47" y="91.7">D7</text>
<text x="47" y="94.2">BAT54SW</text>
<text x="127.5" y="93.6">IN-</text>
<text x="135.5" y="94.7" transform="rotate(-90 135.5 94.7)">GND</text>
<text x="137.9" y="91">OUT</text>
<text x="197.4" y="90.4">C23</text>
<text x="198.7" y="92.9">1u</text>
<text x="206.4" y="92.9">0.1u</text>
<text x="208.1" y="90.4">C1</text>
<text x="44.8" y="98.4" transform="rotate(-90 44.8 98.4)">A</text>
<text x="59.6" y="96.7">+3V3</text>
<text x="201.8" y="99.9">GND</text>
<text x="219.3" y="101.2">MAX3232IPW</text>
<text x="219.3" y="98.7">U2</text>
<text x="43" y="106.9">GND</text>
<text x="73.9" y="106.8">74LVC1G17</text>
<text x="78" y="104.3">U9</text>
<text x="117.3" y="103.7">GND</text>
<text x="132.6" y="103.7">GND</text>
<text x="202.9" y="106.3">C1+</text>
<text x="218" y="107.7" transform="rotate(-90 218 107.7)">VCC</text>
<text x="227.1" y="106.3">C2+</text>
<text x="252" y="106.3">GND</text>
<text x="276.1" y="103.7">GND</text>
<text x="40.6" y="113.9">R23</text>
<text x="50.8" y="113.9">C32</text>
<text x="63.1" y="109.1" transform="rotate(-90 63.1 109.1)">VCC</text>
<text x="114" y="108.4">+GLV_PROT</text>
<text x="182.3" y="111.3">0.1u</text>
<text x="184" y="108.8">C2</text>
<text x="202.9" y="113.9">C1-</text>
<text x="227.1" y="113.9">C2-</text>
<text x="236.9" y="111.3">0.1u</text>
<text x="238.6" y="108.8">C3</text>
<text x="40.6" y="116.4">100k</text>
<text x="50.8" y="116.4">0.1u</text>
<text x="63.1" y="114.4" transform="rotate(-90 63.1 114.4)">GND</text>
<text x="112.9" y="115.2">C29</text>
<text x="114.3" y="117.7">1u</text>
<text x="120.7" y="117.7">0.1u</text>
<text x="121.2" y="115.2">C30</text>
<text x="227.3" y="119">VS+</text>
<text x="250.9" y="117.2">0.1u</text>
<text x="251.8" y="114.7">C5</text>
<text x="36.1" y="126">GND</text>
<text x="60.2" y="126">GND</text>
<text x="117.3" y="122.8">GND</text>
<text x="135.9" y="125.1">UCC27533DBV</text>
<text x="141.4" y="122.5">U7</text>
<text x="250.7" y="124.8">0.1u</text>
<text x="251.5" y="122.3">C4</text>
<text x="127.5" y="129.1">IN+</text>
<text x="135.5" y="129.6" transform="rotate(-90 135.5 129.6)">V_{DD}</text>
<text x="137.9" y="131.7">OUT</text>
<text x="149.8" y="126.6">R19</text>
<text x="149.8" y="129.1">33R</text>
<text x="202.9" y="131.7">T1IN</text>
<text x="225.4" y="131.7">T1OUT</text>
<text x="227.3" y="126.6">VS-</text>
<text x="127.5" y="134.2">IN-</text>
<text x="135.5" y="135.4" transform="rotate(-90 135.5 135.4)">GND</text>
<text x="202.9" y="136.8">T2IN</text>
<text x="225.4" y="136.8">T2OUT</text>
<text x="264" y="133.6">GND</text>
<text x="185.9" y="138">GND</text>
<text x="202.9" y="141.8">R1OUT</text>
<text x="226.8" y="141.8">R1IN</text>
<text x="117.3" y="144.4">GND</text>
<text x="132.6" y="144.4">GND D11</text>
<text x="132.8" y="147.3">PESD15VS5UD</text>
<text x="202.9" y="146.9">R2OUT</text>
<text x="226.8" y="146.9">R2IN</text>
<text x="242.4" y="144.4">GND</text>
<text x="125" y="155.7">GND</text>
<text x="150.4" y="155.7">GND</text>
<text x="218" y="152.7" transform="rotate(-90 218 152.7)">GND</text>
<text x="150.4" y="160.8">GND</text>
<text x="215.1" y="163.4">GND</text>
<text x="45.3" y="172.3">Conn_02x06_Top_Bottom</text>
<text x="56" y="169.8">J3</text>
<text x="71.1" y="169.8">+GLV</text>
<text x="80.5" y="186.3">GND</text>
<text x="28.4" y="192.6">GND</text>
</g>
<g font-size="1.8" fill="#0f0f0f">
<text x="61.5" y="22.5">Timestamp</text>
<text x="60" y="26.3">LAP_BUTTON 3</text>
<text x="60" y="31.4">LAP_BUTTON 4</text>
<text x="61.5" y="35.2">Timestamp</text>
<text x="248.5" y="33.3">CAN+</text>
<text x="18.3" y="39.7">Timestamp</text>
<text x="159.4" y="47.3">PPS_OUT1</text>
<text x="248.5" y="66.3">CAN-</text>
<text x="159.4" y="89.8">PPS_OUT2</text>
<text x="246.7" y="87.9">RS232_IN</text>
<text x="16.8" y="91.7">LAP_BUTTON</text>
<text x="245" y="91.7">RS232_OUT</text>
<text x="159.4" y="130.5">PPS_OUT3</text>
<text x="248.9" y="135.5">RS232_OUT</text>
<text x="248.9" y="145.7">RS232_IN</text>
<text x="121.1" y="150.1">PPS_OUT3</text>
<text x="121.1" y="159">PPS_OUT1</text>
<text x="121.1" y="162.8">PPS_OUT2</text>
<text x="39.8" y="180">PPS_OUT3</text>
<text x="39.8" y="177.5">PPS_OUT1</text>
<text x="64.1" y="177.5">PPS_OUT2</text>
<text x="38.6" y="182.5">RS232_OUT</text>
<text x="39.2" y="185.1">Timestamp</text>
<text x="64.8" y="185.1">CAN+</text>
<text x="64.8" y="182.5">RS232_IN</text>
<text x="37.8" y="187.6">LAP_BUTTON</text>
<text x="64.8" y="187.6">CAN-</text>
</g>
<g font-size="1.8" fill="#a90000">
<text x="72.3" y="22.6">1</text>
<text x="87.6" y="26.4">2</text>
<text x="47.1" y="35" transform="rotate(-90 47.1 35)">2</text>
<text x="72.3" y="35.3">6</text>
<text x="87.6" y="31.5">5</text>
<text x="41.8" y="42">3</text>
<text x="134.4" y="42" transform="rotate(-90 134.4 42)">1</text>
<text x="213.7" y="42" transform="rotate(-90 213.7 42)">3</text>
<text x="47.1" y="46.4" transform="rotate(-90 47.1 46.4)">1</text>
<text x="125" y="44.8">3</text>
<text x="142.8" y="47.4">5</text>
<text x="201.9" y="44.8">1</text>
<text x="201.9" y="47.4">4</text>
<text x="224.7" y="47.4">7</text>
<text x="231.7" y="47.4">2</text>
<text x="246.1" y="47.1" transform="rotate(-90 246.1 47.1)">3</text>
<text x="62" y="50.9" transform="rotate(-90 62 50.9)">5</text>
<text x="125" y="49.9">4</text>
<text x="201.9" y="52.5">5</text>
<text x="224.7" y="52.5">6</text>
<text x="231.7" y="52.5">1</text>
<text x="239.3" y="49.9">3</text>
<text x="248.2" y="49.9">2</text>
<text x="56.4" y="57.5">2</text>
<text x="74.2" y="57.5">4</text>
<text x="134.4" y="54.7" transform="rotate(-90 134.4 54.7)">2</text>
<text x="201.9" y="55">8</text>
<text x="213.7" y="59.8" transform="rotate(-90 213.7 59.8)">2</text>
<text x="246.1" y="54.7" transform="rotate(-90 246.1 54.7)">1</text>
<text x="62" y="66.1" transform="rotate(-90 62 66.1)">3</text>
<text x="47.1" y="87.1" transform="rotate(-90 47.1 87.1)">2</text>
<text x="125" y="87.4">3</text>
<text x="134.4" y="84.5" transform="rotate(-90 134.4 84.5)">1</text>
<text x="142.8" y="89.9">5</text>
<text x="258.4" y="88">1</text>
<text x="41.8" y="94.1">3</text>
<text x="125" y="92.5">4</text>
<text x="258.4" y="91.8">3</text>
<text x="273.6" y="91.8">2</text>
<text x="47.1" y="98.5" transform="rotate(-90 47.1 98.5)">1</text>
<text x="134.4" y="97.2" transform="rotate(-90 134.4 97.2)">2</text>
<text x="216.9" y="101.6" transform="rotate(-90 216.9 101.6)">16</text>
<text x="258.4" y="96.9">4</text>
<text x="258.4" y="100.7">6</text>
<text x="273.6" y="96.9">5</text>
<text x="62" y="102.9" transform="rotate(-90 62 102.9)">5</text>
<text x="198.7" y="105.2">1</text>
<text x="234.2" y="105.2">4</text>
<text x="56.4" y="109.6">2</text>
<text x="74.2" y="109.6">4</text>
<text x="198.7" y="112.8">3</text>
<text x="234.2" y="112.8">5</text>
<text x="62" y="118.2" transform="rotate(-90 62 118.2)">3</text>
<text x="234.2" y="117.9">2</text>
<text x="134.4" y="125.2" transform="rotate(-90 134.4 125.2)">1</text>
<text x="234.2" y="125.5">6</text>
<text x="125" y="128">3</text>
<text x="142.8" y="130.6">5</text>
<text x="198.1" y="130.6">11</text>
<text x="233.6" y="130.6">14</text>
<text x="125" y="133.1">4</text>
<text x="134.4" y="137.9" transform="rotate(-90 134.4 137.9)">2</text>
<text x="198.1" y="135.6">10</text>
<text x="234.2" y="135.6">7</text>
<text x="198.1" y="140.7">12</text>
<text x="233.6" y="140.7">13</text>
<text x="198.7" y="145.8">9</text>
<text x="234.2" y="145.8">8</text>
<text x="131.4" y="150.2">1</text>
<text x="131.4" y="154.1">3</text>
<text x="146.6" y="154.1">2</text>
<text x="131.4" y="159.1">4</text>
<text x="146.6" y="159.1">5</text>
<text x="216.9" y="157.5" transform="rotate(-90 216.9 157.5)">15</text>
<text x="131.4" y="162.9">6</text>
<text x="52" y="175">1</text>
<text x="52" y="177.5">2</text>
<text x="60.9" y="175">7</text>
<text x="60.9" y="177.5">8</text>
<text x="52" y="180.1">3</text>
<text x="52" y="182.6">4</text>
<text x="52" y="185.2">5</text>
<text x="60.3" y="182.6">10</text>
<text x="60.3" y="185.2">11</text>
<text x="60.9" y="180.1">9</text>
<text x="52" y="187.7">6</text>
<text x="60.3" y="187.7">12</text>
</g>
<g font-size="1.8" fill="#0000c2">
<text x="224.5" y="26.1">Termination</text>
<text x="224.5" y="28.2">very</text>
<text x="229.5" y="28.2">well</text>
<text x="234.4" y="28.2">matched</text>
<text x="236.8" y="26.1">resistors</text>
<text x="243.7" y="28.2">to</text>
<text x="246.2" y="26.1">must</text>
<text x="246.7" y="28.2">properly</text>
<text x="251.9" y="26.1">be</text>
<text x="224.5" y="30.2">reject</text>
<text x="231.1" y="30.2">common</text>
<text x="240.2" y="30.2">mode</text>
<text x="246.4" y="30.2">noise</text>
<text x="252.7" y="40.8">for</text>
<text x="253.8" y="38.7">Must</text>
<text x="256.5" y="40.8">at</text>
<text x="259.3" y="38.7">be</text>
<text x="259.6" y="40.8">least</text>
<text x="262.7" y="38.7">rated</text>
<text x="265.4" y="40.8">12V</text>
<text x="198.4" y="70.7">Shutdown</text>
<text x="208.6" y="70.7">and</text>
<text x="213.2" y="70.7">standby</text>
<text x="221.7" y="70.7">disabled</text>
<text x="196.6" y="72.8">Always</text>
<text x="204" y="72.8">operating</text>
<text x="214.1" y="72.8">in</text>
<text x="217" y="72.8">normal</text>
<text x="224.8" y="72.8">mode</text>
<text x="42.7" y="130.1">Signal</text>
<text x="49.8" y="130.1">conditioning</text>
<text x="62.6" y="130.1">of</text>
<text x="65.6" y="130.1">inputs.</text>
<text x="27.3" y="136.3">Current</text>
<text x="31.3" y="134.2">Timestamp</text>
<text x="35.5" y="136.3">limiting</text>
<text x="42.6" y="134.2">and</text>
<text x="43.8" y="136.3">resistor</text>
<text x="47.2" y="134.2">Lap</text>
<text x="51.7" y="134.2">Reset</text>
<text x="52.2" y="136.3">and</text>
<text x="56.8" y="136.3">BAT54SW</text>
<text x="58.1" y="134.2">inputs</text>
<text x="65" y="134.2">are</text>
<text x="66.4" y="136.3">bounds</text>
<text x="69.2" y="134.2">capable</text>
<text x="74.3" y="136.3">signal</text>
<text x="77.9" y="134.2">of</text>
<text x="80.9" y="134.2">24V</text>
<text x="81.2" y="136.3">to</text>
<text x="84.3" y="136.3">3.3V</text>
<text x="34.6" y="140.3">Schmitt</text>
<text x="40.8" y="138.3">RC filter</text>
<text x="43" y="140.3">trigger</text>
<text x="50.3" y="138.3">to</text>
<text x="50.5" y="140.3">for</text>
<text x="53.3" y="138.3">debounce.</text>
<text x="54.3" y="140.3">precise</text>
<text x="62.3" y="140.3">turn</text>
<text x="64.1" y="138.3">Tau=10ms</text>
<text x="67.3" y="140.3">on</text>
<text x="70.8" y="140.3">thresholds</text>
<text x="234.6" y="155">MAX3232</text>
<text x="244.4" y="155">is</text>
<text x="247.2" y="155">a</text>
<text x="249.5" y="155">3V3</text>
<text x="254.2" y="155">input</text>
<text x="260.1" y="155">RS232</text>
<text x="267.4" y="155">tranceiver.</text>
<text x="46.5" y="160.6">https://is.gd/Ufd4WO</text>
<text x="233.4" y="157.1">Necessary</text>
<text x="244.1" y="157.1">to</text>
<text x="245.3" y="159.1">to</text>
<text x="247.2" y="157.1">send</text>
<text x="248.4" y="159.1">Motec</text>
<text x="252.8" y="157.1">NMEA messages</text>
<text x="255" y="159.1">Datalogger.</text>
<text x="269.4" y="157.1">from</text>
<text x="274.9" y="157.1">GPS</text>
<text x="119.5" y="169.2">GPS sends</text>
<text x="124.5" y="171.2">precise</text>
<text x="131" y="169.2">a</text>
<text x="132.5" y="171.2">to</text>
<text x="133.3" y="169.2">PPS</text>
<text x="135.5" y="171.2">the</text>
<text x="138.3" y="169.2">signal</text>
<text x="139.7" y="171.2">microsecond.</text>
<text x="145.2" y="169.2">every</text>
<text x="151.2" y="169.2">second</text>
<text x="121.3" y="177.4">to</text>
<text x="122.2" y="175.3">In</text>
<text x="124.3" y="177.4">devices</text>
<text x="125.2" y="175.3">order</text>
<text x="125.8" y="179.4">are</text>
<text x="130" y="179.4">used,</text>
<text x="131.3" y="175.3">to</text>
<text x="132.5" y="177.4">in</text>
<text x="134.3" y="175.3">distribute</text>
<text x="135.4" y="177.4">the</text>
<text x="136.2" y="179.4">rather</text>
<text x="139.6" y="177.4">car,</text>
<text x="143" y="179.4">they</text>
<text x="144.4" y="177.4">gate</text>
<text x="144.5" y="175.3">this</text>
<text x="148.1" y="179.4">are</text>
<text x="149.2" y="175.3">signal</text>
<text x="149.7" y="177.4">drivers</text>
<text x="64.1" y="180.2">Shield</text>
<text x="111.5" y="185.6">The</text>
<text x="115.9" y="185.6">gate</text>
<text x="121.2" y="185.6">drivers</text>
<text x="128.1" y="181.5">used</text>
<text x="128.8" y="185.6">are</text>
<text x="133" y="185.6">capable</text>
<text x="133.7" y="181.5">as</text>
<text x="137" y="181.5">line</text>
<text x="141.6" y="185.6">of</text>
<text x="141.7" y="181.5">drivers.</text>
<text x="144.6" y="185.6">fast</text>
<text x="149.4" y="185.6">switching</text>
<text x="159.4" y="185.6">of</text>
<text x="162.5" y="185.6">GLV,</text>
<text x="116.4" y="189.6">making</text>
<text x="118.2" y="187.6">essentially</text>
<text x="124.3" y="189.6">it</text>
<text x="126.8" y="189.6">more</text>
<text x="127.6" y="191.7">driving</text>
<text x="129.6" y="187.6">level</text>
<text x="132.7" y="189.6">noise</text>
<text x="135.2" y="191.7">many</text>
<text x="135.2" y="187.6">shifting</text>
<text x="138.9" y="189.6">robust</text>
<text x="141.3" y="191.7">devices.</text>
<text x="143.5" y="187.6">the</text>
<text x="146.1" y="189.6">and</text>
<text x="147.7" y="187.6">PPS</text>
<text x="150.7" y="189.6">capable</text>
<text x="152.6" y="187.6">signal,</text>
<text x="159.3" y="189.6">of</text>
</g>
<g font-size="1.8" fill="#725600">
<text x="106.7" y="45.9">GPS_PPS</text>
<text x="179.5" y="45.9">CAN_TX</text>
<text x="179.2" y="48.5">CAN_RX</text>
<text x="82.7" y="58.6">GPS_EXTINT</text>
<text x="106.7" y="88.5">GPS_PPS</text>
<text x="82.7" y="110.7">LAP_BUTTON_GPIO</text>
<text x="106.1" y="129.1">GPS_PPS</text>
<text x="193" y="136.8">TX</text>
<text x="192.7" y="146.9">RX</text>
</g>
</svg>
